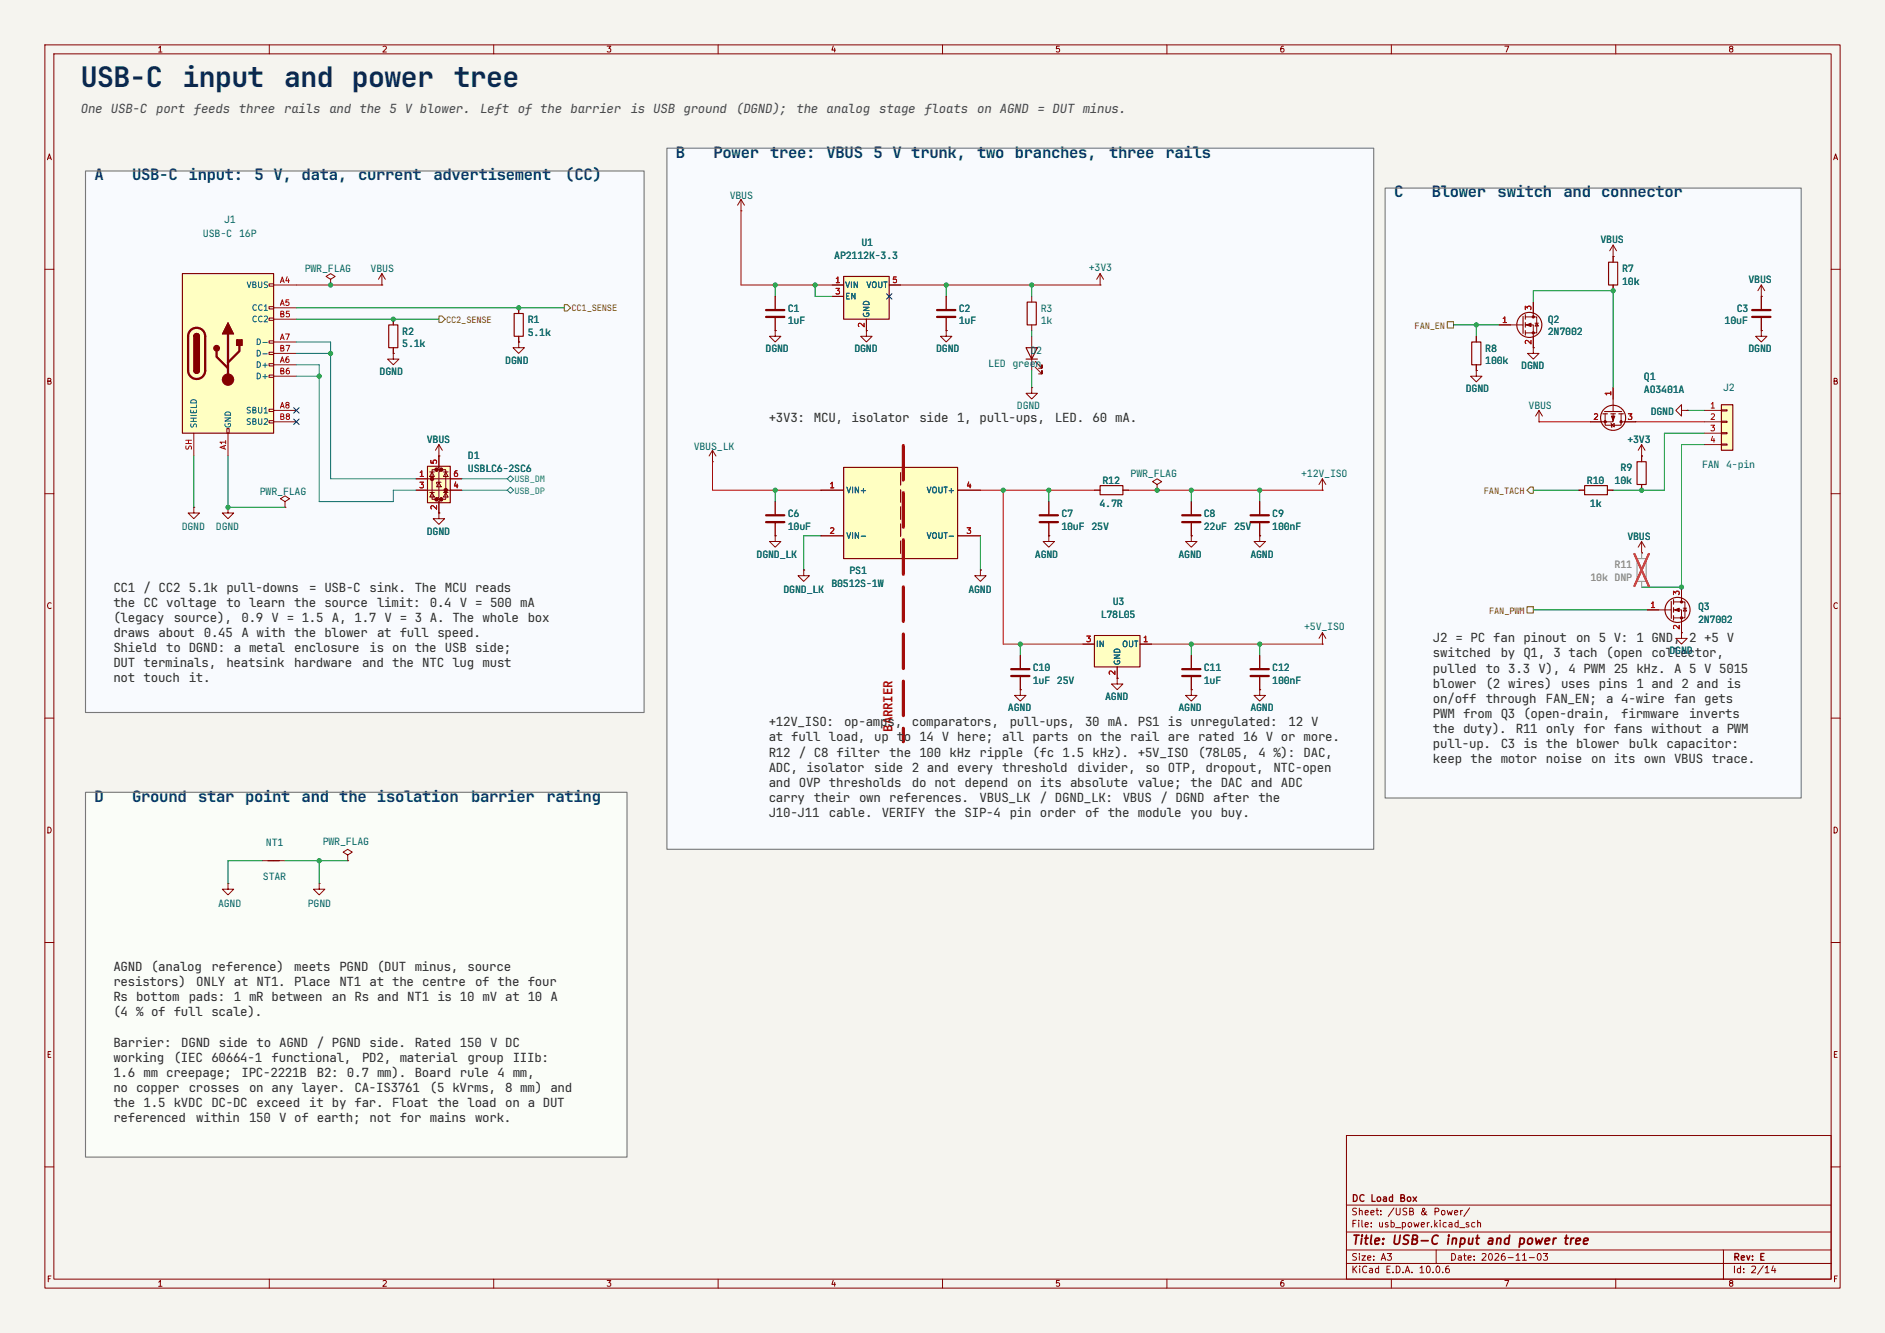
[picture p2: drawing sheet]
<svg xmlns="http://www.w3.org/2000/svg" width="420mm" height="297mm" viewBox="0 0 420 297" stroke-linecap="round" stroke-linejoin="round" font-family="sans-serif">
<path d="M0 0h420v297h-420z" fill="#f5f4ef" stroke="#f5f4ef" stroke-width=".22"/>
<g fill="none" stroke="#840000" stroke-width=".22">
<path d="M10 10h400v277h-400zM12 12h396v273h-396zM60 10v2M110 10v2M160 10v2M210 10v2M260 10v2M310 10v2M360 10v2M10 60h2M408 60h2M10 110h2"/>
<path d="M408 110h2M10 160h2M408 160h2M10 210h2M408 210h2M300 253h108v32h-108zM10 260h2M300 278.5h108M300 274.5h108M300 268.5h108M320 278.5v3M384 278.5v6.5"/>
<path d="M408 260h2M60 285v2M110 285v2M160 285v2M210 285v2M260 285v2M300 281.5h108M310 285v2M360 285v2"/>
</g>
<g fill="#f8fafe">
<path d="M19 38.1h124.5v120.7h-124.5z"/>
<path d="M148.6 33h157.5v156.2h-157.5z"/>
</g>
<path d="M19 176.5h120.7v81.3h-120.7z" fill="#fafdf8"/>
<path d="M308.6 41.9h92.7v135.9h-92.7z" fill="#f8fafe"/>
<g fill="none" stroke="#840000" stroke-width=".22">
<path d="M87.6 78.7v1.3h1.3l-1.3 1.3-1.2-1.3h1.2M87.6 78.7h.1M210.8 73.7v1.2h1.3l-1.3 1.3-1.3-1.3h1.3M210.8 73.7h.1M392.4 66v2.8M392.4 70.9v2.8M342.9 94h.1M342.9 91.4l-.8 1.3M342.9 91.4l.8 1.3M342.9 91.4v2.6M357.6 92.2v2.5h3.6v-2.5M358.9 94.2l.3 1.1"/>
<path d="M359 94.7l.7-.3v.7zM359.4 92.2v1.8h-5.1M359.4 86.4v5.3M361.2 94h3.3M365.8 99.1l-.8 1.2M365.8 99.1l.7 1.2M365.8 99.1v3.8M233.7 111.8v2.8M233.7 116.6v2.8M257.8 108l1-.7-1-.6-1 .6 1 .7v1.2M257.8 109.2h.1M365.8 101.6h.1"/>
<path d="M365.8 108v1.2M365.8 123.2h.1M365.8 120.7v2.5M365.8 120.7l-.8 1.2M365.8 120.7l.7 1.2"/>
</g>
<g fill="none" stroke="#840000" stroke-width=".25">
<path d="M357.1 92.2h1M357.5 91.7h3.8M358.9 92.2h1M360.7 92.2h1M364.7 102.9h2.1v5.1h-2.1z"/>
<circle cx="359.4" cy="93.1" r="2.79"/>
</g>
<g fill="#840000" stroke="#840000" stroke-width=".22">
<path d="M359 92.7h.8l-.4 1z"/>
<circle cx="361.2" cy="94" r=".25"/>
<circle cx="357.6" cy="94" r=".25"/>
</g>
<path d="M390.4 69.1h4.1M390.4 70.6h4.1M231.6 114.8h4.1M231.6 116.3h4.1" fill="none" stroke="#840000" stroke-width=".51"/>
<path d="M364.7 124.5h2.1v5h-2.1z" fill="none" stroke="#9c9b98" stroke-width=".25"/>
<path d="M365.8 123.2v1.3M365.8 129.5v1.3" fill="none" stroke="#9c9b98" stroke-width=".22"/>
<path d="M364.2 123.4l3.2 7.2M367.4 123.4l-3.2 7.2" fill="none" stroke="#e12e31" stroke-width=".46"/>
<path d="M40.6 61h20.4v35.5h-20.4z" fill="#ffffc2"/>
<g fill="none" stroke="#840000" stroke-width=".22">
<path d="M59.9 63.2h1.1v.6h-1.1zM59.9 68.3h1.1v.5h-1.1zM59.9 70.9h1.1v.5h-1.1zM59.9 75.9h1.1v.6h-1.1zM59.9 78.5h1.1v.5h-1.1zM61 63.5h5M61 68.6h5M61 76.2h5M61 71.1h5M61 78.7h5M73.7 62.2l1-.6-1-.6-1.1 .6 1.1 .6v1.3M73.7 63.5h.1"/>
<path d="M85.1 63.5h.1M85.1 61l-.8 1.2M85.1 61l.8 1.2M85.1 61v2.5M392.4 73.7v1.2h1.3l-1.3 1.3-1.2-1.3h1.2M392.4 73.7h.1M43.2 96.5v5.1M50.5 95.5h.6v1h-.6zM50.8 96.5v5.1M59.9 81h1.1v.5h-1.1zM59.9 83.6h1.1v.5h-1.1zM59.9 91.2h1.1v.5h-1.1z"/>
<path d="M59.9 93.7h1.1v.5h-1.1zM61 81.3h5M61 91.4h5M61 83.8h5M61 94h5"/>
</g>
<path d="M40.6 61h20.4v35.5h-20.4zM43.2 74.9l.2-.4 .4-.2 .5 .2 .1 .4M43.2 82.6l.2 .4 .4 .2 .5-.2 .1-.4" fill="none" stroke="#840000" stroke-width=".25"/>
<path d="M42.5 73.6a1.9 1.9 0 0 1 2-.4 1.9 1.9 0 0 1 1.2 1.7v7.7a1.91 1.91 0 0 1-1.9 1.8 1.91 1.91 0 0 1-1.9-1.8v-7.8l.2-.7zM48.3 78.2v1.3l2.5 2.5M50.8 74.4v10.2M53.3 77v1.2l-2.5 2.6" fill="none" stroke="#840000" stroke-width=".51"/>
<g fill="#840000" stroke="#840000" stroke-width=".25">
<path d="M43.2 74.9h1.2v7.7h-1.2z"/>
<path d="M43.4 74.5l.6-.2 .3 .3 .1 .3h-1.2z"/>
<path d="M43.2 82.6h1.2l-.1 .4-.5 .2-.4-.2z"/>
<path d="M50.8 71.9l1.3 2.5h-2.6z"/>
<path d="M52.7 75.7h1.3v1.3h-1.3z"/>
<circle cx="48.3" cy="77.6" r=".63"/>
</g>
<circle cx="50.8" cy="84.6" r="1.27" fill="#840000" stroke="#840000" stroke-width=".22"/>
<path d="M383.5 90.2h2.6v10.1h-2.6z" fill="#ffffc2"/>
<path d="M383.5 90.2h2.6v10.1h-2.6z" fill="none" stroke="#840000" stroke-width=".25"/>
<g fill="none" stroke="#840000" stroke-width=".22">
<path d="M165.1 47h.1M165.1 44.5l-.8 1.2M165.1 44.5l.8 1.2M165.1 44.5v2.5M392.4 66h.1M392.4 63.5l-.7 1.3M392.4 63.5l.8 1.3M392.4 63.5v2.5M379.7 91.4h3.8M379.7 94h3.8M379.7 96.5h3.8M379.7 99.1h3.8"/>
<path d="M383.5 91.3h1.3v.3h-1.3zM383.5 93.9h1.3v.2h-1.3zM383.5 96.4h1.3v.2h-1.3zM383.5 98.9h1.3v.3h-1.3zM158.7 102.9h.1M158.7 100.3l-.7 1.3M158.7 100.3l.8 1.3M158.7 100.3v2.6M172.7 119.4v1.3h1.3l-1.3 1.2-1.3-1.2h1.3M172.7 119.4h.1M179.1 127v1.3h1.2l-1.2 1.2-1.3-1.2h1.3M179.1 127h.1"/>
</g>
<path d="M188 61.6h10.1v9.5h-10.1z" fill="#ffffc2"/>
<path d="M86.6 72.4h2v5.1h-2zM114.6 69.9h2v5h-2zM188 61.6h10.1v9.5h-10.1z" fill="none" stroke="#840000" stroke-width=".25"/>
<g fill="none" stroke="#840000" stroke-width=".22">
<path d="M87.6 71.1v1.3M87.6 77.5v1.2M115.6 76.2v1.3h1.2l-1.2 1.2-1.3-1.2h1.3M115.6 76.2h.1M115.6 68.6v1.3M115.6 74.9v1.3M185.4 63.5h2.6M185.4 66h2.6M193 71.1v2.6M198.1 63.5h2.6M245.1 63.5h.1M245.1 61l-.8 1.2"/>
<path d="M245.1 61l.8 1.2M245.1 61v2.5M227.3 153.7v1.2h1.3l-1.3 1.3-1.2-1.3h1.2M227.3 153.7h.1M227.3 146.1v2.7M227.3 150.9v2.8M248.9 151.1v1.3h1.3l-1.3 1.3-1.3-1.3h1.3M248.9 151.1h.1M265.4 153.7v1.2h1.3l-1.3 1.3-1.2-1.3h1.2M265.4 153.7h.1M265.4 146.1v2.7M265.4 150.9v2.8"/>
<path d="M280.7 153.7v1.2h1.2l-1.2 1.3-1.3-1.3h1.3M280.7 153.7h.1M280.7 146.1v2.7M280.7 150.9v2.8"/>
</g>
<path d="M225.3 149.1h4.1M225.3 150.6h4.1M263.4 149.1h4.1M263.4 150.6h4.1M278.6 149.1h4.1M278.6 150.6h4.1" fill="none" stroke="#840000" stroke-width=".51"/>
<path d="M188 104.1h25.4v20.4h-25.4z" fill="#ffffc2"/>
<path d="M188 104.1h25.4v20.4h-25.4z" fill="none" stroke="#840000" stroke-width=".25"/>
<path d="M200.7 105.3v18" fill="none" stroke="#840000" stroke-width=".25" stroke-dasharray="2.8 1"/>
<path d="M182.9 109.2h5.1M182.9 119.4h5.1M213.4 109.2h5M213.4 119.4h5" fill="none" stroke="#840000" stroke-width=".22"/>
<path d="M95.2 103.9h5.1v8.1h-5.1z" fill="#ffffc2"/>
<g fill="#840000" stroke="#840000" stroke-width=".51">
<circle cx="96.3" cy="106.7" r=".25"/>
<circle cx="97.3" cy="104.6" r=".25"/>
<circle cx="97.3" cy="111.3" r=".25"/>
<circle cx="98.3" cy="104.6" r=".25"/>
<circle cx="98.3" cy="111.3" r=".25"/>
<circle cx="99.3" cy="109.2" r=".25"/>
</g>
<g fill="none" stroke="#840000" stroke-width=".22">
<path d="M97.8 99.1v5l-.5 .5h1l-.5 .6v5.5l-.5 .6h1l-.5 .5v2.5M97.8 99.1l-.8 1.2M97.8 99.1l.8 1.2M92.7 106.7h10.2M92.7 109.2h10.2M95.8 109.7h1M95.8 105.2h1M96.3 105.2l.5 1h-1zM96.3 109.7l.5 1h-1zM97.3 104.6h-1v6.7h1M97.8 107.4l.5 1.1h-1zM97.8 101.6h.1"/>
<path d="M98.3 107.4h-1v.4M98.3 104.6h1v6.7h-1M98.8 109.7h1M98.8 105.2h1M99.3 105.2l.5 1h-1zM99.3 109.7l.5 1h-1z"/>
</g>
<path d="M95.2 103.9h5.1v8.1h-5.1z" fill="none" stroke="#840000" stroke-width=".25"/>
<path d="M243.8 141.6h10.2v7h-10.2z" fill="#ffffc2"/>
<g fill="none" stroke="#840000" stroke-width=".25">
<path d="M358.4 58.4h2v5.1h-2zM228.6 77.5h2.5l-1.2 2.5zM228.9 67.3h2v5.1h-2zM327.9 76.2h2v5.1h-2zM339.3 70.5v3.8M339.9 70.1v1M339.9 71.9v1M339.9 73.7v1M228.6 80h2.5M245.1 108.2h5.1v2h-5.1zM353.1 108.2h5v2h-5zM372.4 134v3.8"/>
<path d="M372.9 133.6v1M372.9 135.4v1M372.9 137.2v1M243.8 141.6h10.2v7h-10.2zM59.7 191.8h2.5"/>
<circle cx="340.7" cy="72.4" r="2.79"/>
<circle cx="373.8" cy="135.9" r="2.79"/>
</g>
<g fill="none" stroke="#840000" stroke-width=".22">
<path d="M359.4 57.2h.1M359.4 54.6v3.8M359.4 54.6l-.8 1.3M359.4 54.6l.8 1.3M87.6 78.7h.1M87.6 71.1v1.3M87.6 77.5v1.2M115.6 76.2h.1M115.6 68.6v1.3M115.6 74.9v1.3M172.7 73.7v1.2h1.3l-1.3 1.3-1.3-1.3h1.3M172.7 73.7h.1"/>
<path d="M172.7 66v2.8M172.7 70.9v2.8M185.4 63.5h2.6M185.4 66h2.6M193 73.7v1.2h1.3l-1.3 1.3-1.2-1.3h1.2M193 73.7h.1M193 71.1v2.6M198.1 63.5h2.6M210.8 73.7h.1M210.8 66v2.8M210.8 70.9v2.8M229.9 66v1.3"/>
<path d="M229.9 72.4v1.3M229.9 74.9v7.7M328.9 74.9v1.3M334 72.4h5.3M339.9 70.6h2.5v3.6h-2.5M339.9 72.4h1.7v5.1M341.6 77.5v1.2h1.3l-1.3 1.3-1.2-1.3h1.2M341.6 77.5h.1M341.6 67.3v3.3M342 72h.8M342.4 72l.4 .6h-.8zM359.4 63.5v1.3"/>
<path d="M392.4 66h.1M392.4 73.7h.1M392.4 66v2.8M392.4 70.9v2.8M229.9 86.4v1.2h1.2l-1.2 1.3-1.3-1.3h1.3M229.9 86.4h.1M230.6 81.8l1.6 1.5v-.7v.7h-.8M230.6 80.5l1.6 1.5v-.7v.7h-.8M328.9 82.6v1.2h1.3l-1.3 1.3-1.2-1.3h1.2M328.9 82.6h.1M328.9 81.3v1.3M354.3 94h2.6"/>
<path d="M359.4 86.4v2.5M361.9 94h2.6M374.6 91.4v-1.2l-1.2 1.2 1.2 1.3v-1.3h1.3M375.9 91.4h.1M43.2 113v1.3h1.2l-1.2 1.3-1.3-1.3h1.3M43.2 113h.1M50.8 113v1.3h1.3l-1.3 1.3-1.3-1.3h1.3M50.8 113h.1M63.5 111.8l1-.7-1-.6-1 .6 1 .7v1.2M63.5 113h.1M92.7 109.2h2.5M92.7 106.7h2.5"/>
<path d="M97.8 114.3v1.3h1.3l-1.3 1.2-1.3-1.2h1.3M97.8 114.3h.1M97.8 101.6h.1M97.8 101.6v2.5M97.8 111.8v2.5M100.3 109.2h2.6M100.3 106.7h2.6M172.7 119.4h.1M172.7 111.8v2.8M172.7 116.6v2.8M182.9 109.2h5.1M182.9 119.4h5.1"/>
<path d="M213.4 109.2h5M213.4 119.4h5M233.7 119.4v1.3h1.2l-1.2 1.2-1.3-1.2h1.3M233.7 119.4h.1M233.7 111.8v2.8M233.7 116.6v2.8M243.8 109.2h1.3M250.2 109.2h1.3M265.4 119.4v1.3h1.3l-1.3 1.2-1.2-1.2h1.2M265.4 119.4h.1M265.4 111.8v2.8M265.4 116.6v2.8"/>
<path d="M280.7 119.4v1.3h1.2l-1.2 1.2-1.3-1.2h1.3M280.7 119.4h.1M280.7 111.8v2.8M280.7 116.6v2.8M294.6 109.2h.1M294.6 106.7l-.7 1.3M294.6 106.7l.8 1.3M294.6 106.7v2.5M351.8 109.2h1.3M358.1 109.2h1.3M365.8 101.6h.1M365.8 101.6v1.3"/>
<path d="M365.8 108v1.2M179.1 127h.1M218.4 127v1.3h1.3l-1.3 1.2-1.2-1.2h1.2M218.4 127h.1M365.8 123.2h.1M367 135.9h5.4M372.9 134.1h2.5v3.6h-2.5M372.9 135.9h1.7v5.1M374.6 130.8v3.3M375 135.5h.8M375.4 135.5l.4 .6h-.8zM227.3 153.7h.1"/>
<path d="M227.3 146.1v2.7M227.3 150.9v2.8M241.3 143.5h2.5M248.9 151.1h.1M248.9 148.6v2.5M254 143.5h2.5M265.4 153.7h.1M265.4 146.1v2.7M265.4 150.9v2.8M280.7 153.7h.1M280.7 146.1v2.7M280.7 150.9v2.8"/>
<path d="M294.6 143.5h.1M294.6 141v2.5M294.6 141l-.7 1.2M294.6 141l.8 1.2M374.6 141v1.2h1.3l-1.3 1.3-1.2-1.3h1.2M374.6 141h.1M50.8 196.9v1.2h1.3l-1.3 1.3-1.3-1.3h1.3M50.8 196.9h.1M58.4 191.8h5.1M71.1 196.9v1.2h1.3l-1.3 1.3-1.3-1.3h1.3M71.1 196.9h.1M77.5 190.5l1-.6-1-.7-1 .7 1 .6v1.3"/>
<path d="M77.5 191.8h.1"/>
</g>
<g fill="#840000" stroke="#840000" stroke-width=".22">
<path d="M340.1 72.4l1-.4v.8z"/>
<path d="M373.1 135.9l1-.4v.8z"/>
<circle cx="341.6" cy="70.6" r=".25"/>
<circle cx="341.6" cy="74.2" r=".25"/>
<circle cx="374.6" cy="134.1" r=".25"/>
<circle cx="374.6" cy="137.7" r=".25"/>
</g>
<path d="M170.7 69.1h4.1M170.7 70.6h4.1M208.8 69.1h4.1M208.8 70.6h4.1M170.7 114.8h4.1M170.7 116.3h4.1M263.4 114.8h4.1M263.4 116.3h4.1M278.6 114.8h4.1M278.6 116.3h4.1" fill="none" stroke="#840000" stroke-width=".51"/>
<path d="M97.8 70.4h.7l.7 .7-.7 .7h-.7zM125.7 67.9h.7l.7 .7-.7 .7h-.7zM322.4 71.7h1.4v1.4h-1.4zM340.9 108.5h.7v1.4h-.7l-.7-.7zM340.2 135.2h1.4v1.4h-1.4z" fill="none" stroke="#725600" stroke-width=".22"/>
<path d="M66 76.2h7.7v30.5h19M66 78.7h7.7M66 81.3h5.1v30.5h16.5v-2.6h5.1M66 83.8h5.1M102.9 106.7h10.1M102.9 109.2h10.1M113.7 108.5l.7 .7-.7 .7-.7-.7zM113.7 106l.7 .7-.7 .7-.7-.7z" fill="none" stroke="#008c8c" stroke-width=".22"/>
<path d="M201.3 99.3v66" fill="none" stroke="#c80000" stroke-width=".7" stroke-dasharray="7.7 2.8"/>
<g fill="none" stroke="#009600" stroke-width=".22">
<path d="M66 68.6h59.7M66 71.1h31.8M172.7 63.5v2.5M181.6 63.5v2.5h3.8M210.8 63.5v2.5M229.9 63.5v2.5M229.9 73.7v1.2M323.8 72.4h10.2M328.9 72.4v2.5M341.6 67.3v-2.5h17.8v21.6M229.9 82.6v3.8M375.9 91.4h3.8"/>
<path d="M379.7 96.5h-8.9v12.7h-11.4M379.7 99.1h-5.1v31.7h-8.8M43.2 101.6v11.4M50.8 101.6v11.4h12.7M172.7 109.2v2.6M182.9 119.4h-3.8v7.6M218.4 119.4v7.6M233.7 109.2v2.6M265.4 109.2v2.6M280.7 109.2v2.6M341.6 109.2h10.2M341.6 135.9h25.4"/>
<path d="M227.3 143.5v2.6M265.4 143.5v2.6M280.7 143.5v2.6M58.4 191.8h-7.6v5.1M63.5 191.8h14M71.1 191.8v5.1"/>
</g>
<path d="M165.1 47v16.5h20.3M66 63.5h19.1M200.7 63.5h44.4M342.9 94h11.4M364.5 94h15.2M158.7 102.9v6.3h24.2M218.4 109.2h25.4M223.5 109.2v34.3h17.8M251.5 109.2h43.1M256.5 143.5h38.1" fill="none" stroke="#be0000" stroke-width=".22"/>
<path d="M197.5 65.4l1.2 1.2M198.7 65.4l-1.2 1.2M65.4 90.8l1.2 1.2M65.4 93.4l1.2 1.2M66.6 90.8l-1.2 1.2M66.6 93.4l-1.2 1.2" fill="none" stroke="#000084" stroke-width=".22"/>
<path d="M19 38.1h124.5v120.7h-124.5zM148.6 33h157.5v156.2h-157.5zM308.6 41.9h92.7v135.9h-92.7zM19 176.5h120.7v81.3h-120.7z" fill="none" stroke="#787878" stroke-width=".25"/>
<path d="M365.8 123.2v1.3M365.8 129.5v1.3" fill="none" stroke="#9c9b98" stroke-width=".22"/>
<path d="M364.2 123.4l3.2 7.2M367.4 123.4l-3.2 7.2" fill="none" stroke="#e12e31" stroke-width=".46"/>
<g fill="#009600" stroke="#009600" stroke-width=".22">
<circle cx="71.1" cy="83.8" r=".46"/>
<circle cx="73.7" cy="78.7" r=".46"/>
<circle cx="115.6" cy="68.6" r=".46"/>
<circle cx="87.6" cy="71.1" r=".46"/>
<circle cx="73.7" cy="63.5" r=".46"/>
<circle cx="172.7" cy="63.5" r=".46"/>
<circle cx="50.8" cy="113" r=".46"/>
<circle cx="71.1" cy="191.8" r=".46"/>
<circle cx="227.3" cy="143.5" r=".46"/>
<circle cx="265.4" cy="143.5" r=".46"/>
<circle cx="280.7" cy="143.5" r=".46"/>
<circle cx="233.7" cy="109.2" r=".46"/>
<circle cx="257.8" cy="109.2" r=".46"/>
<circle cx="265.4" cy="109.2" r=".46"/>
<circle cx="280.7" cy="109.2" r=".46"/>
<circle cx="328.9" cy="72.4" r=".46"/>
<circle cx="229.9" cy="63.5" r=".46"/>
<circle cx="210.8" cy="63.5" r=".46"/>
<circle cx="223.5" cy="109.2" r=".46"/>
<circle cx="172.7" cy="109.2" r=".46"/>
<circle cx="359.4" cy="64.8" r=".46"/>
<circle cx="181.6" cy="63.5" r=".46"/>
<circle cx="374.6" cy="130.8" r=".46"/>
<circle cx="365.8" cy="109.2" r=".46"/>
</g>
<g font-size="6.3" fill="#00285a">
<text x="18" y="19.5">USB-C</text>
<text x="40.7" y="19.5">input</text>
<text x="63.3" y="19.5">and power</text>
<text x="101.1" y="19.5">tree</text>
</g>
<g font-size="3.5" fill="#003278">
<text x="150.6" y="35.1">B</text>
<text x="159" y="35.1">Power</text>
<text x="171.6" y="35.1">tree:</text>
<text x="184.2" y="35.1">VBUS 5 V trunk,</text>
<text x="217.7" y="35.1">two branches,</text>
<text x="247.1" y="35.1">three</text>
<text x="259.7" y="35.1">rails</text>
<text x="21" y="40.2">A</text>
<text x="29.4" y="40.2">USB-C</text>
<text x="42" y="40.2">input:</text>
<text x="56.7" y="40.2">5 V, data,</text>
<text x="79.8" y="40.2">current</text>
<text x="96.6" y="40.2">advertisement</text>
<text x="126" y="40.2">(CC)</text>
<text x="310.6" y="44">C</text>
<text x="319" y="44">Blower</text>
<text x="333.7" y="44">switch</text>
<text x="348.4" y="44">and connector</text>
<text x="21" y="178.6">D</text>
<text x="29.4" y="178.6">Ground</text>
<text x="44.1" y="178.6">star point</text>
<text x="67.2" y="178.6">and the isolation</text>
<text x="105" y="178.6">barrier</text>
<text x="121.8" y="178.6">rating</text>
</g>
<g font-size="2.8" fill="#464646">
<text x="18" y="25.2">One USB-C</text>
<text x="34.8" y="25.2">port feeds</text>
<text x="53.2" y="25.2">three</text>
<text x="63.3" y="25.2">rails</text>
<text x="73.4" y="25.2">and the 5 V blower.</text>
<text x="107" y="25.2">Left of the barrier</text>
<text x="140.5" y="25.2">is USB ground</text>
<text x="164" y="25.2">(DGND);</text>
<text x="177.5" y="25.2">the analog</text>
<text x="195.9" y="25.2">stage</text>
<text x="206" y="25.2">floats</text>
<text x="217.7" y="25.2">on AGND = DUT minus.</text>
</g>
<g font-size="2.8" fill="#282828">
<text x="171.3" y="94">+3V3:</text>
<text x="181.3" y="94">MCU, isolator</text>
<text x="204.8" y="94">side 1, pull-ups,</text>
<text x="235.1" y="94">LED. 60 mA.</text>
<text x="25.3" y="131.8">CC1 / CC2 5.1k pull-downs</text>
<text x="68.9" y="131.8">= USB-C</text>
<text x="82.3" y="131.8">sink.</text>
<text x="92.4" y="131.8">The MCU reads</text>
<text x="25.3" y="135.2">the CC voltage</text>
<text x="50.4" y="135.2">to learn</text>
<text x="65.6" y="135.2">the source</text>
<text x="84" y="135.2">limit:</text>
<text x="95.8" y="135.2">0.4 V = 500 mA</text>
<text x="25.3" y="138.6">(legacy</text>
<text x="25.3" y="141.9">draws</text>
<text x="35.3" y="141.9">about</text>
<text x="38.7" y="138.6">source),</text>
<text x="45.4" y="141.9">0.45 A with the blower</text>
<text x="53.8" y="138.6">0.9 V = 1.5 A, 1.7 V = 3 A. The whole</text>
<text x="84" y="141.9">at full speed.</text>
<text x="117.6" y="138.6">box</text>
<text x="319.3" y="143.1">J2 = PC fan pinout</text>
<text x="351.2" y="143.1">on 5 V: 1 GND, 2 +5 V</text>
<text x="25.3" y="145.3">Shield</text>
<text x="25.3" y="148.6">DUT terminals,</text>
<text x="37" y="145.3">to DGND:</text>
<text x="50.4" y="148.6">heatsink</text>
<text x="52.1" y="145.3">a metal</text>
<text x="65.6" y="145.3">enclosure</text>
<text x="65.6" y="148.6">hardware</text>
<text x="80.7" y="148.6">and the NTC lug must</text>
<text x="82.3" y="145.3">is on the USB side;</text>
<text x="319.3" y="146.5">switched</text>
<text x="319.3" y="149.8">pulled</text>
<text x="331" y="149.8">to 3.3 V), 4 PWM 25 kHz. A 5 V 5015</text>
<text x="334.4" y="146.5">by Q1, 3 tach (open</text>
<text x="367.9" y="146.5">collector,</text>
<text x="25.3" y="152">not touch</text>
<text x="42.1" y="152">it.</text>
<text x="319.3" y="153.2">blower</text>
<text x="331" y="153.2">(2 wires)</text>
<text x="347.8" y="153.2">uses pins 1 and 2 and is</text>
<text x="171.3" y="161.8">+12V_ISO:</text>
<text x="188.1" y="161.8">op-amps,</text>
<text x="203.2" y="161.8">comparators,</text>
<text x="225" y="161.8">pull-ups,</text>
<text x="241.8" y="161.8">30 mA. PS1 is unregulated:</text>
<text x="287.1" y="161.8">12 V</text>
<text x="319.3" y="156.6">on/off</text>
<text x="319.3" y="159.9">PWM from Q3 (open-drain,</text>
<text x="331" y="156.6">through</text>
<text x="344.4" y="156.6">FAN_EN;</text>
<text x="357.9" y="156.6">a 4-wire</text>
<text x="361.2" y="159.9">firmware</text>
<text x="373" y="156.6">fan gets</text>
<text x="376.3" y="159.9">inverts</text>
<text x="171.3" y="165.2">at full load,</text>
<text x="194.8" y="165.2">up to 14 V here;</text>
<text x="223.3" y="165.2">all parts</text>
<text x="240.1" y="165.2">on the rail are rated</text>
<text x="277" y="165.2">16 V or more.</text>
<text x="319.3" y="163.3">the duty).</text>
<text x="319.3" y="166.6">pull-up.</text>
<text x="334.4" y="166.6">C3 is the blower</text>
<text x="337.7" y="163.3">R11 only for fans without</text>
<text x="362.9" y="166.6">bulk capacitor:</text>
<text x="381.4" y="163.3">a PWM</text>
<text x="171.3" y="168.6">R12 / C8 filter</text>
<text x="171.3" y="171.9">ADC, isolator</text>
<text x="194.8" y="171.9">side 2 and every</text>
<text x="198.1" y="168.6">the 100 kHz ripple</text>
<text x="223.3" y="171.9">threshold</text>
<text x="230" y="168.6">(fc 1.5 kHz).</text>
<text x="240.1" y="171.9">divider,</text>
<text x="253.5" y="168.6">+5V_ISO</text>
<text x="255.2" y="171.9">so OTP, dropout,</text>
<text x="266.9" y="168.6">(78L05,</text>
<text x="280.4" y="168.6">4 %): DAC,</text>
<text x="283.7" y="171.9">NTC-open</text>
<text x="319.3" y="170">keep the motor</text>
<text x="344.4" y="170">noise</text>
<text x="354.5" y="170">on its own VBUS trace.</text>
<text x="171.3" y="175.3">and OVP thresholds</text>
<text x="171.3" y="178.6">carry</text>
<text x="181.3" y="178.6">their</text>
<text x="191.4" y="178.6">own references.</text>
<text x="203.2" y="175.3">do not depend</text>
<text x="218.3" y="178.6">VBUS_LK</text>
<text x="226.7" y="175.3">on its absolute</text>
<text x="231.7" y="178.6">/ DGND_LK:</text>
<text x="250.2" y="178.6">VBUS / DGND after</text>
<text x="253.5" y="175.3">value;</text>
<text x="265.3" y="175.3">the DAC and ADC</text>
<text x="280.4" y="178.6">the</text>
<text x="171.3" y="182">J10-J11</text>
<text x="184.7" y="182">cable.</text>
<text x="196.4" y="182">VERIFY</text>
<text x="208.2" y="182">the SIP-4</text>
<text x="225" y="182">pin order</text>
<text x="241.8" y="182">of the module</text>
<text x="265.3" y="182">you buy.</text>
<text x="25.3" y="216.4">AGND (analog</text>
<text x="25.3" y="219.8">resistors)</text>
<text x="43.7" y="219.8">ONLY at NT1. Place</text>
<text x="47.1" y="216.4">reference)</text>
<text x="65.6" y="216.4">meets</text>
<text x="75.6" y="216.4">PGND (DUT minus,</text>
<text x="75.6" y="219.8">NT1 at the centre</text>
<text x="104.2" y="216.4">source</text>
<text x="105.8" y="219.8">of the four</text>
<text x="25.3" y="223.1">Rs bottom</text>
<text x="25.3" y="226.5">(4 % of full scale).</text>
<text x="42.1" y="223.1">pads:</text>
<text x="52.1" y="223.1">1 mR between</text>
<text x="73.9" y="223.1">an Rs and NT1 is 10 mV at 10 A</text>
<text x="25.3" y="233.2">Barrier:</text>
<text x="40.4" y="233.2">DGND side to AGND / PGND side.</text>
<text x="92.4" y="233.2">Rated</text>
<text x="102.5" y="233.2">150 V DC</text>
<text x="25.3" y="236.6">working</text>
<text x="25.3" y="239.9">1.6 mm creepage;</text>
<text x="38.7" y="236.6">(IEC 60664-1</text>
<text x="53.8" y="239.9">IPC-2221B</text>
<text x="60.5" y="236.6">functional,</text>
<text x="70.6" y="239.9">B2: 0.7 mm). Board</text>
<text x="80.7" y="236.6">PD2, material</text>
<text x="102.5" y="239.9">rule 4 mm,</text>
<text x="104.2" y="236.6">group</text>
<text x="114.2" y="236.6">IIIb:</text>
<text x="25.3" y="243.3">no copper</text>
<text x="42.1" y="243.3">crosses</text>
<text x="55.5" y="243.3">on any layer.</text>
<text x="79" y="243.3">CA-IS3761</text>
<text x="95.8" y="243.3">(5 kVrms,</text>
<text x="112.5" y="243.3">8 mm) and</text>
<text x="25.3" y="246.6">the 1.5 kVDC DC-DC</text>
<text x="25.3" y="250">referenced</text>
<text x="43.7" y="250">within</text>
<text x="55.5" y="250">150 V of earth;</text>
<text x="57.2" y="246.6">exceed</text>
<text x="68.9" y="246.6">it by far. Float</text>
<text x="82.3" y="250">not for mains</text>
<text x="97.4" y="246.6">the load on a DUT</text>
<text x="105.8" y="250">work.</text>
</g>
<text font-size="2.8" fill="#c80000" x="198.8" y="163" transform="rotate(-90 198.8 163)">BARRIER</text>
<g font-size="2.2" fill="#006464">
<text x="162.6" y="44.3">VBUS</text>
<text x="45.2" y="52.7">USB-C</text>
<text x="49.9" y="49.7">J1</text>
<text x="53.3" y="52.7">16P</text>
<text x="185.9" y="57.7">AP2112K-3.3</text>
<text x="191.9" y="54.7">U1</text>
<text x="356.6" y="54.2">VBUS</text>
<text x="67.9" y="60.5">PWR_FLAG</text>
<text x="82.6" y="60.5">VBUS</text>
<text x="242.6" y="60.3">+3V3</text>
<text x="361.4" y="60.6">R7</text>
<text x="361.4" y="63.4">10k</text>
<text x="389.6" y="63.1">VBUS</text>
<text x="175.5" y="69.5">C1</text>
<text x="213.6" y="69.5">C2</text>
<text x="231.9" y="69.5">R3</text>
<text x="344.9" y="71.9">Q2</text>
<text x="386.9" y="69.5">C3</text>
<text x="89.6" y="77.4">5.1k</text>
<text x="89.6" y="74.6">R2</text>
<text x="117.6" y="74.8">5.1k</text>
<text x="117.6" y="72">R1</text>
<text x="175.5" y="72.3">1uF</text>
<text x="213.6" y="72.3">1uF</text>
<text x="231.9" y="72.3">1k</text>
<text x="344.9" y="74.7">2N7002</text>
<text x="384.3" y="72.3">10uF</text>
<text x="84.6" y="83.6">DGND</text>
<text x="112.6" y="81">DGND</text>
<text x="170.6" y="78.5">DGND</text>
<text x="190.4" y="78.5">DGND</text>
<text x="208.6" y="78.5">DGND</text>
<text x="220.2" y="81.7">LED green</text>
<text x="229.6" y="78.9">D2</text>
<text x="330.9" y="81.2">100k</text>
<text x="330.9" y="78.4">R8</text>
<text x="338.9" y="82.3">DGND</text>
<text x="389.6" y="78.5">DGND</text>
<text x="326.6" y="87.4">DGND</text>
<text x="366.3" y="84.7">Q1</text>
<text x="366.3" y="87.5">AO3401A</text>
<text x="383.9" y="87.2">J2</text>
<text x="226.6" y="91.1">DGND</text>
<text x="340.6" y="91">VBUS</text>
<text x="367.8" y="92.4">DGND</text>
<text x="95.1" y="98.6">VBUS</text>
<text x="154.6" y="100.3">VBUS_LK</text>
<text x="362.6" y="98.6">+3V3</text>
<text x="104.3" y="102.2">D1</text>
<text x="104.3" y="105.2">USBLC6-2SC6</text>
<text x="245.6" y="107.8">R12</text>
<text x="251.9" y="106.3">PWR_FLAG</text>
<text x="289.9" y="106.3">+12V_ISO</text>
<text x="353.6" y="107.8">R10</text>
<text x="359.7" y="107.8">10k</text>
<text x="361.1" y="105">R9</text>
<text x="379.2" y="104.2">FAN 4-pin</text>
<text x="57.9" y="110.3">PWR_FLAG</text>
<text x="245" y="112.9">4.7R</text>
<text x="354.3" y="112.9">1k</text>
<text x="40.5" y="118.1">DGND</text>
<text x="48.1" y="118.1">DGND</text>
<text x="95.1" y="119.1">DGND</text>
<text x="175.5" y="118">10uF</text>
<text x="175.5" y="115.2">C6</text>
<text x="236.5" y="118">10uF 25V</text>
<text x="236.5" y="115.2">C7</text>
<text x="268.2" y="118">22uF 25V</text>
<text x="268.2" y="115.2">C8</text>
<text x="283.5" y="118">100nF</text>
<text x="283.5" y="115.2">C9</text>
<text x="168.6" y="124.2">DGND_LK</text>
<text x="230.6" y="124.2">AGND</text>
<text x="262.6" y="124.2">AGND</text>
<text x="278.6" y="124.2">AGND</text>
<text x="362.6" y="120.2">VBUS</text>
<text x="185.2" y="130.8">B0512S-1W</text>
<text x="189.3" y="127.8">PS1</text>
<text x="174.6" y="132.2">DGND_LK</text>
<text x="215.8" y="132.2">AGND</text>
<text x="245.2" y="137.7">L78L05</text>
<text x="247.9" y="134.7">U3</text>
<text x="378.3" y="136">Q3</text>
<text x="290.6" y="140.3">+5V_ISO</text>
<text x="378.3" y="138.8">2N7002</text>
<text x="230.1" y="149.5">C10</text>
<text x="268.2" y="149.5">C11</text>
<text x="283.5" y="149.5">C12</text>
<text x="372" y="145.8">DGND</text>
<text x="230.1" y="152.3">1uF 25V</text>
<text x="246.2" y="156">AGND</text>
<text x="268.2" y="152.3">1uF</text>
<text x="283.5" y="152.3">100nF</text>
<text x="224.6" y="158.5">AGND</text>
<text x="262.6" y="158.5">AGND</text>
<text x="278.6" y="158.5">AGND</text>
<text x="59.3" y="188.4">NT1</text>
<text x="71.9" y="188.3">PWR_FLAG</text>
<text x="58.6" y="196">STAR</text>
<text x="48.6" y="202.1">AGND</text>
<text x="68.6" y="202.1">PGND</text>
</g>
<g font-size="2.2" fill="#939391">
<text x="354.4" y="129.4">10k DNP</text>
<text x="359.7" y="126.6">R11</text>
</g>
<text font-size="2" fill="#840000" x="301" y="277.8">Title: USB-C input and power tree</text>
<g font-size="1.9" fill="#725600">
<text x="99.4" y="71.9">CC2_SENSE</text>
<text x="127.3" y="69.4">CC1_SENSE</text>
<text x="315.2" y="73.2">FAN_EN</text>
<text x="330.6" y="110">FAN_TACH</text>
<text x="331.8" y="136.7">FAN_PWM</text>
</g>
<g font-size="1.9" fill="#008c8c">
<text x="114.6" y="107.5">USB_DM</text>
<text x="114.6" y="110">USB_DP</text>
</g>
<g font-size="1.5" fill="#840000">
<text x="301" y="268.1">DC Load Box</text>
<text x="300.9" y="273.8">File: usb_power.kicad_sch</text>
<text x="300.9" y="271.1">Sheet: /USB &amp; Power/</text>
<text x="300.9" y="281.2">Size: A3</text>
<text x="322.9" y="281.2">Date: 2026-11-03</text>
<text x="386" y="281.2">Rev: E</text>
<text x="300.9" y="284">KiCad E.D.A. 10.0.6</text>
<text x="385.9" y="284">Id: 2/14</text>
</g>
<g font-size="1.3" fill="#840000">
<text x="35" y="12">1</text>
<text x="85" y="12">2</text>
<text x="135" y="12">3</text>
<text x="185" y="12">4</text>
<text x="235" y="12">5</text>
<text x="285" y="12">6</text>
<text x="335" y="12">7</text>
<text x="385" y="12">8</text>
<text x="10.3" y="36">A</text>
<text x="408.3" y="36">A</text>
<text x="10.2" y="86">B</text>
<text x="408.2" y="86">B</text>
<text x="10.2" y="136">C</text>
<text x="408.2" y="136">C</text>
<text x="10.2" y="186">D</text>
<text x="408.2" y="186">D</text>
<text x="10.3" y="236">E</text>
<text x="408.3" y="236">E</text>
<text x="10.3" y="286">F</text>
<text x="35" y="287">1</text>
<text x="85" y="287">2</text>
<text x="135" y="287">3</text>
<text x="185" y="287">4</text>
<text x="235" y="287">5</text>
<text x="285" y="287">6</text>
<text x="335" y="287">7</text>
<text x="385" y="287">8</text>
<text x="408.3" y="286">F</text>
</g>
<g font-size="1.3" fill="#006464">
<text x="54.8" y="64.5">VBUS</text>
<text x="188.2" y="64.5">VIN</text>
<text x="192.9" y="64.5">VOUT</text>
<text x="56" y="69.5">CC1</text>
<text x="188.2" y="67">EN</text>
<text x="194" y="70.9" transform="rotate(-90 194 70.9)">GND</text>
<text x="56" y="72.1">CC2</text>
<text x="56.9" y="77.2">D-</text>
<text x="56.9" y="82.2">D+</text>
<text x="56.9" y="79.7">D-</text>
<text x="56.9" y="84.8">D+</text>
<text x="44.1" y="95.5" transform="rotate(-90 44.1 95.5)">SHIELD</text>
<text x="51.8" y="95.5" transform="rotate(-90 51.8 95.5)">GND</text>
<text x="54.7" y="92.4">SBU1</text>
<text x="54.7" y="94.9">SBU2</text>
<text x="188.4" y="110.2">VIN+</text>
<text x="206.3" y="110.2">VOUT+</text>
<text x="188.4" y="120.3">VIN-</text>
<text x="206.3" y="120.3">VOUT-</text>
<text x="244.1" y="144.5">IN</text>
<text x="249.9" y="148.4" transform="rotate(-90 249.9 148.4)">GND</text>
<text x="249.9" y="144.5">OUT</text>
</g>
<g font-size="1.3" fill="#a90000">
<text x="62.2" y="63.4">A4</text>
<text x="186" y="63.4">1</text>
<text x="186" y="65.9">3</text>
<text x="198.7" y="63.4">5</text>
<text x="62.1" y="71">B5</text>
<text x="62.2" y="68.4">A5</text>
<text x="341.5" y="69.3" transform="rotate(-90 341.5 69.3)">3</text>
<text x="62.2" y="76.1">A7</text>
<text x="192.9" y="73.1" transform="rotate(-90 192.9 73.1)">2</text>
<text x="334.5" y="72.3">1</text>
<text x="341.5" y="76.9" transform="rotate(-90 341.5 76.9)">2</text>
<text x="62.1" y="83.7">B6</text>
<text x="62.1" y="78.6">B7</text>
<text x="62.2" y="81.1">A6</text>
<text x="359.3" y="88.4" transform="rotate(-90 359.3 88.4)">1</text>
<text x="62.1" y="93.8">B8</text>
<text x="62.2" y="91.3">A8</text>
<text x="354.9" y="93.8">2</text>
<text x="362.5" y="93.8">3</text>
<text x="380.9" y="91.3">1</text>
<text x="380.9" y="93.8">2</text>
<text x="43" y="100.5" transform="rotate(-90 43 100.5)">SH</text>
<text x="50.7" y="100.3" transform="rotate(-90 50.7 100.3)">A1</text>
<text x="380.9" y="96.4">3</text>
<text x="380.9" y="98.9">4</text>
<text x="93.2" y="106.5">1</text>
<text x="97.7" y="103.6" transform="rotate(-90 97.7 103.6)">5</text>
<text x="100.9" y="106.5">6</text>
<text x="93.2" y="109.1">3</text>
<text x="97.7" y="113.8" transform="rotate(-90 97.7 113.8)">2</text>
<text x="100.9" y="109.1">4</text>
<text x="184.7" y="109.1">1</text>
<text x="215.2" y="109.1">4</text>
<text x="184.7" y="119.2">2</text>
<text x="215.2" y="119.2">3</text>
<text x="367.6" y="135.8">1</text>
<text x="374.5" y="132.8" transform="rotate(-90 374.5 132.8)">3</text>
<text x="241.8" y="143.4">3</text>
<text x="254.5" y="143.4">1</text>
<text x="374.5" y="140.4" transform="rotate(-90 374.5 140.4)">2</text>
<text x="248.8" y="150.6" transform="rotate(-90 248.8 150.6)">2</text>
</g>
</svg>
